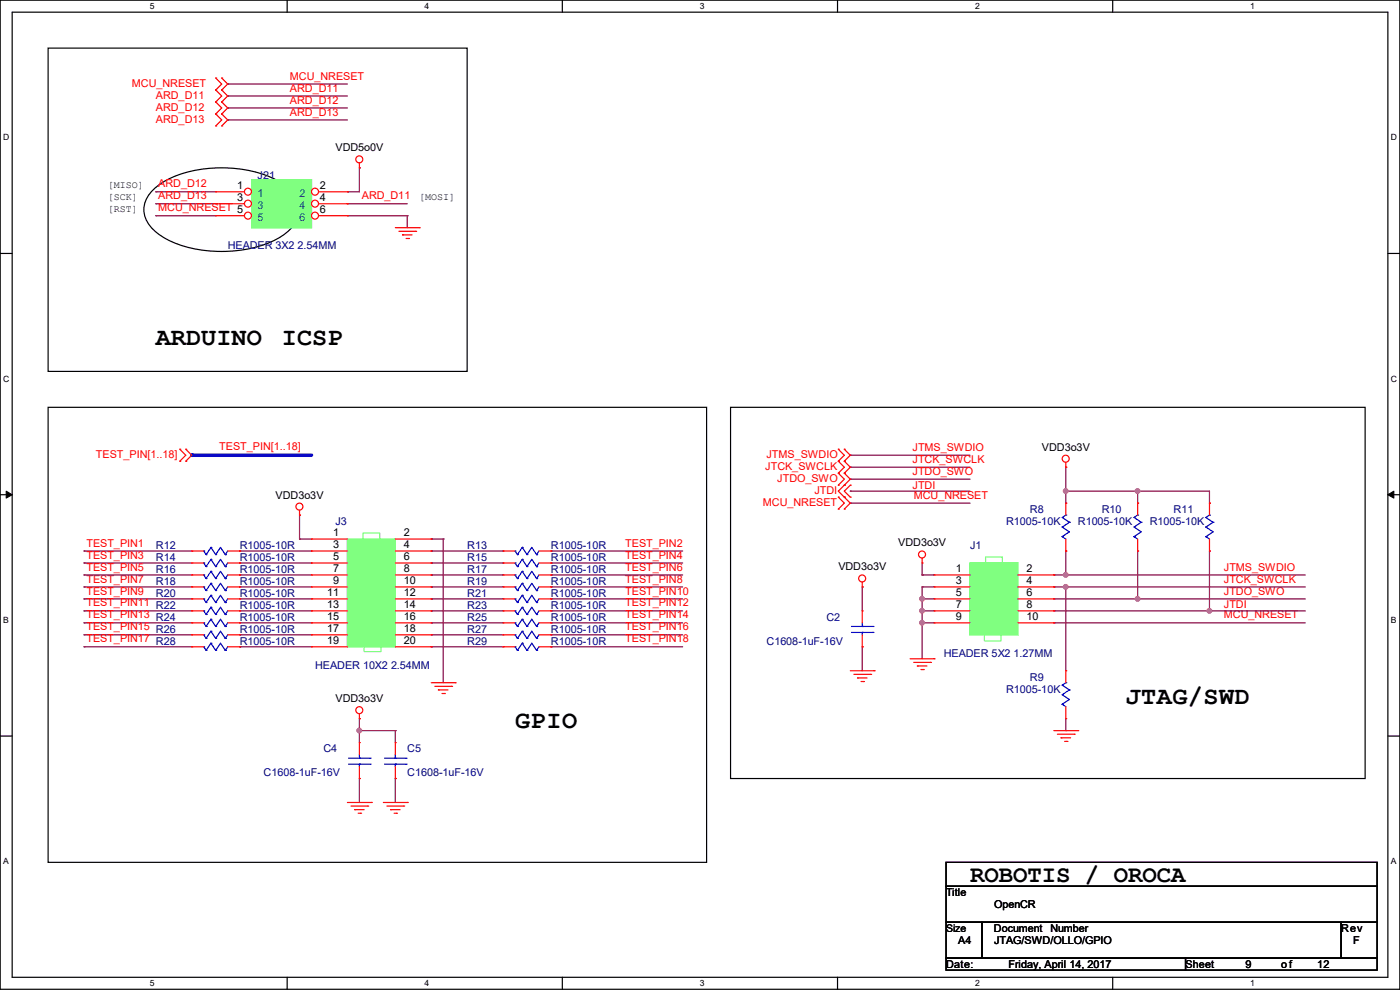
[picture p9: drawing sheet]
<svg xmlns="http://www.w3.org/2000/svg" width="297mm" height="210mm" viewBox="0 0 297 210" stroke-linecap="round" stroke-linejoin="round" font-family="sans-serif">
<path d="M0 0h297v209.8h-297zM2.6 2.6h291.8v204.7h-291.8z" fill="none" stroke="#000" stroke-width=".25"/>
<g fill="#fff">
<path d="M31.7 .3h1v2h-1z"/>
<path d="M31.7 207.6h1v1.9h-1z"/>
</g>
<path d="M60.9 0v2.6M60.9 207.3v2.5" fill="none" stroke="#000" stroke-width=".25"/>
<g fill="#fff">
<path d="M90.1 .3h1v2h-1z"/>
<path d="M90.1 207.6h1v1.9h-1z"/>
</g>
<path d="M119.3 0v2.6M119.3 207.3v2.5" fill="none" stroke="#000" stroke-width=".25"/>
<g fill="#fff">
<path d="M148.5 .3h.9v2h-.9z"/>
<path d="M148.5 207.6h.9v1.9h-.9z"/>
</g>
<path d="M177.7 0v2.6M177.7 207.3v2.5" fill="none" stroke="#000" stroke-width=".25"/>
<g fill="#fff">
<path d="M206.8 .3h1v2h-1z"/>
<path d="M206.8 207.6h1v1.9h-1z"/>
</g>
<path d="M236.1 0v2.6M236.1 207.3v2.5" fill="none" stroke="#000" stroke-width=".25"/>
<g fill="#fff">
<path d="M265.2 .3h1v2h-1z"/>
<path d="M265.2 207.6h1v1.9h-1z"/>
<path d="M.7 28.2h1.2v1.9h-1.2z"/>
<path d="M295.1 28.2h1.2v1.9h-1.2z"/>
<path d="M.7 79.3h1.2v2h-1.2z"/>
<path d="M295.1 79.3h1.2v2h-1.2z"/>
</g>
<path d="M0 53.8h2.6M294.4 53.8h2.6" fill="none" stroke="#000" stroke-width=".25"/>
<g fill="#fff">
<path d="M.7 130.5h1.2v2h-1.2z"/>
<path d="M295.1 130.5h1.1v2h-1.1z"/>
</g>
<path d="M0 104.9h2.6M294.4 104.9h2.6" fill="none" stroke="#000" stroke-width=".25"/>
<path d="M1.3 104.2l1.3 .7-1.3 .8zM294.4 104.9l1.3-.7v1.5z" fill="#000" stroke="#000" stroke-width=".21"/>
<g fill="#fff">
<path d="M.7 181.7h1.2v2h-1.2z"/>
<path d="M295.1 181.7h1.1v2h-1.1z"/>
</g>
<path d="M10.2 10.2h88.9v68.6h-88.9zM32.8 40a21.8 21.8 0 0 1 14.2-4.4 21.8 21.8 0 0 1 14.2 4.4 5.6 5.6 0 0 1 0 8.9 21.8 21.8 0 0 1-14.2 4.4 21.8 21.8 0 0 1-14.2-4.4 5.6 5.6 0 0 1 0-8.9zM10.2 86.4h139.7v96.5h-139.7zM155 86.4h134.6v78.7h-134.6zM0 156.1h2.6M294.4 156.1h2.6" fill="none" stroke="#000" stroke-width=".25"/>
<path d="M40.7 96.6h25.4" fill="none" stroke="#00f" stroke-width=".76"/>
<circle cx="40.7" cy="96.6" r=".38" fill="#00f"/>
<g fill="none" stroke="#800040" stroke-width=".25">
<path d="M48.3 17.8h.1M48.3 17.8h25.4M48.3 20.4h.1M48.3 22.9h.1M48.3 25.4h.1M48.3 20.4h25.4M48.3 22.9h25.4M48.3 25.4h25.4M76.2 35.6h.1M76.2 35.6v5.1h-2.5M33.1 40.7h.1M33.1 43.2h.1"/>
<path d="M33.1 45.8h.1M33.1 40.7h12.7M33.1 43.2h12.7M33.1 45.8h12.7M73.7 43.2h.1M73.7 45.8h.1M73.7 40.7h.1M73.7 43.2h12.7M73.7 45.8h12.7M86.4 45.8h.1M86.4 45.8v2.5M180.4 96.6h.1"/>
<path d="M180.4 99.1h.1M180.4 96.6h25.4M180.4 99.1h25.4M226.1 99.1h.1M226.1 99.1v7.6M17.8 116.9h.1M17.8 119.4h.1M17.8 116.9h22.9M17.8 119.4h22.9M50.8 116.9h.1M50.8 119.4h.1M50.8 116.9h15.3"/>
<path d="M50.8 119.4h15.3M63.5 114.3h.1M63.5 109.3h.1M63.5 114.3h2.6M63.5 109.3v5M91.5 116.9h.1M91.5 119.4h.1M91.5 114.3h.1M91.5 114.3h2.5M91.5 116.9h15.2M91.5 119.4h15.2M94 114.3h.1"/>
<path d="M94 114.3v30.5M116.9 116.9h.1M116.9 119.4h.1M116.9 116.9h27.9M116.9 119.4h27.9M180.4 101.6h.1M180.4 104.2h.1M180.4 106.7h.1M180.4 104.2h25.4M180.4 101.6h25.4M180.4 106.7h25.4M195.6 119.4v2.6"/>
<path d="M226.1 116.9h.1M226.1 104.2h.1M226.1 106.7h.1M226.1 116.9v5.1M226.1 104.2h30.5v2.5M241.3 116.9h.1M241.3 106.7h.1M241.3 104.2h.1M241.3 104.2v2.5M241.3 116.9v10.1M256.6 116.9h.1M256.6 106.7h.1"/>
<path d="M256.6 116.9v12.7M17.8 124.5h.1M17.8 127h.1M17.8 129.6h.1M17.8 122h.1M17.8 132.1h.1M17.8 134.7h.1M17.8 137.2h.1M17.8 124.5h22.9M17.8 127h22.9M17.8 132.1h22.9M17.8 129.6h22.9"/>
<path d="M17.8 122h22.9M17.8 134.7h22.9M17.8 137.2h22.9M50.8 124.5h.1M50.8 127h.1M50.8 129.6h.1M50.8 122h.1M50.8 132.1h.1M50.8 134.7h.1M50.8 137.2h.1M50.8 124.5h15.3M50.8 127h15.3"/>
<path d="M50.8 132.1h15.3M50.8 129.6h15.3M50.8 122h15.3M50.8 134.7h15.3M50.8 137.2h15.3M91.5 124.5h.1M91.5 127h.1M91.5 129.6h.1M91.5 122h.1M91.5 132.1h.1M91.5 134.7h.1M91.5 137.2h.1"/>
<path d="M91.5 124.5h15.2M91.5 127h15.2M91.5 132.1h15.2M91.5 129.6h15.2M91.5 122h15.2M91.5 134.7h15.2M91.5 137.2h15.2M116.9 124.5h.1M116.9 127h.1M116.9 129.6h.1M116.9 122h.1M116.9 132.1h.1"/>
<path d="M116.9 134.7h.1M116.9 137.2h.1M116.9 124.5h27.9M116.9 127h27.9M116.9 132.1h27.9M116.9 129.6h27.9M116.9 122h27.9M116.9 134.7h27.9M116.9 137.2h27.9M182.9 124.5h.1M182.9 137.2h.1M182.9 124.5v5.1"/>
<path d="M182.9 137.2v5.1M195.6 124.5h.1M195.6 127h.1M195.6 129.6h.1M195.6 132.1h.1M195.6 122h.1M195.6 124.5h2.6M195.6 124.5v15.2M195.6 127h2.6M195.6 132.1h2.6M195.6 129.6h2.6M195.6 122h2.6"/>
<path d="M223.6 132.1h.1M223.6 122h.1M223.6 124.5h.1M223.6 127h.1M223.6 129.6h.1M223.6 124.5h53.3M223.6 127h53.3M223.6 132.1h53.3M223.6 129.6h53.3M223.6 122h53.3M226.1 122h.1M226.1 124.5h.1"/>
<path d="M226.1 124.5v17.8M241.3 127h.1M256.6 129.6h.1M76.2 155h.1M76.2 152.4h.1M76.2 152.4v5.1M76.2 155h7.7M83.9 155h.1M83.9 155v2.5M226.1 155h.1M226.1 152.4v2.6M76.2 165.1h.1"/>
<path d="M76.2 165.1v5.1M83.9 165.1h.1M83.9 165.1v5.1"/>
</g>
<g fill="#f0f" stroke="#f0f" stroke-width=".25">
<circle cx="76.2" cy="155" r=".49"/>
<circle cx="195.6" cy="127" r=".49"/>
<circle cx="195.6" cy="132.1" r=".49"/>
<circle cx="195.6" cy="129.6" r=".49"/>
<circle cx="226.1" cy="121.9" r=".49"/>
<circle cx="226.1" cy="124.5" r=".49"/>
<circle cx="241.3" cy="127" r=".49"/>
<circle cx="256.6" cy="129.6" r=".49"/>
<circle cx="226.1" cy="104.2" r=".49"/>
<circle cx="241.3" cy="104.2" r=".49"/>
</g>
<g fill="none" stroke="#f00" stroke-width=".25">
<path d="M45.8 19.1h.1M45.8 16.6h.1M45.8 16.6l1.2 1.2-1.2 1.3M45.8 19.1l1.2 1.3-1.2 1.2M47 16.6h.1M47 19.1h.1M47 16.6l1.3 1.2-1.3 1.3M47 19.1l1.3 1.3-1.3 1.2M45.8 21.6h.1M45.8 26.7h.1M45.8 24.2h.1M45.8 24.2l1.2 1.2-1.2 1.3"/>
<path d="M45.8 21.6l1.2 1.3-1.2 1.3M47 21.6h.1M47 24.2h.1M47 26.7h.1M47 24.2l1.3 1.2-1.3 1.3M47 21.6l1.3 1.3-1.3 1.3M76.2 35.6h.1M76.2 34.6v1M83.9 48.3h5M84.6 49.1h3.6M85.4 49.8h.1M85.4 49.8h2"/>
<path d="M86.1 50.6h.6M86.7 50.6h.1M88.2 49.1h.1M88.9 48.3h.1M38.1 95.3h.1M38.1 97.8h.1M38.1 95.3l1.3 1.3-1.3 1.2M39.4 97.8h.1M39.4 95.3h.1M39.4 95.3l1.3 1.3-1.3 1.2M177.8 97.8h.1M177.8 95.3h.1"/>
<path d="M177.8 95.3l1.3 1.3-1.3 1.2M177.8 97.8l1.3 1.3-1.3 1.3M179.1 95.3h.1M179.1 97.8h.1M179.1 95.3l1.3 1.3-1.3 1.2M179.1 97.8l1.3 1.3-1.3 1.3M226.1 99.1h.1M226.1 98.1v1M63.5 109.3h.1M63.5 108.2v1.1M177.8 100.4h.1M177.8 102.9h.1"/>
<path d="M177.8 108h.1M177.8 105.5h.1M177.8 100.4l1.3 1.2-1.3 1.3M177.8 105.5l1.3 1.2-1.3 1.3M179.1 102.9h.1M179.1 105.5h.1M179.1 100.4h.1M179.1 108h.1M179.1 100.4l1.3 1.2-2.6 2.6 2.6 2.5-1.3 1.3M180.4 102.9h.1M180.4 105.5h.1M180.4 102.9l-1.3 1.3 1.3 1.3"/>
<path d="M195.6 119.4h.1M195.6 118.4v1M40.7 122h.1M40.7 122h2.5M48.3 122h2.5M50.8 122h.1M106.7 132.1h.1M106.7 132.1h2.6M114.3 132.1h2.6M116.9 132.1h.1M182.9 124.5h.1M182.9 123.5v1"/>
<path d="M193.1 139.7h5.1M198.2 139.7h.1M198.2 122h.1M198.2 124.5h.1M198.2 127h.1M198.2 129.6h.1M198.2 132.1h.1M198.2 122h7.6M198.2 124.5h7.6M198.2 127h7.6M198.2 129.6h7.6M198.2 132.1h7.6"/>
<path d="M215.9 122h7.7M215.9 124.5h7.7M215.9 127h7.7M215.9 129.6h7.7M215.9 132.1h7.7M223.6 122h.1M223.6 124.5h.1M223.6 127h.1M223.6 129.6h.1M223.6 132.1h.1M76.2 152.4h.1M76.2 151.4v1"/>
<path d="M91.5 144.8h5.1M92.2 145.6h3.6M93 146.3h.1M93 146.3h2M93.8 147.1h.5M94.3 147.1h.1M95.8 145.6h.1M96.6 144.8h.1M180.4 142.3h5.1M181.1 143h3.6M181.9 143.8h.1M181.9 143.8h2"/>
<path d="M182.7 144.6h.5M183.2 144.6h.1M184.7 143h.1M185.5 142.3h.1M193.8 140.5h3.6M194.6 141.3h.1M194.6 141.3h2M195.4 142h.5M195.9 142h.1M197.4 140.5h.1M223.6 155h5M224.3 155.7h3.6"/>
<path d="M225.1 156.5h.1M225.1 156.5h2M225.8 157.3h.6M226.4 157.3h.1M227.9 155.7h.1M228.6 155h.1M73.7 170.2h5.1M74.5 171h3.5M75.2 171.7h.1M75.2 171.7h2.1M76 172.5h.5M76.5 172.5h.1"/>
<path d="M78 171h.1M78.8 170.2h.1M81.3 170.2h5.1M82.1 171h3.5M82.8 171.7h.1M82.8 171.7h2.1M83.6 172.5h.5M84.1 172.5h.1M85.6 171h.1M86.4 170.2h.1"/>
<circle cx="76.2" cy="33.8" r=".74"/>
<circle cx="226.1" cy="97.3" r=".74"/>
<circle cx="63.5" cy="107.5" r=".74"/>
<circle cx="195.6" cy="117.6" r=".74"/>
<circle cx="182.9" cy="122.7" r=".74"/>
<circle cx="76.2" cy="150.6" r=".74"/>
</g>
<path d="M200.7 182.9h91.4v5.1h-91.4zM200.7 188h91.4v7.6h-91.4zM200.7 195.6h7.6v7.6h-7.6zM208.3 195.6h76.2v7.6h-76.2zM284.5 195.6h7.6v7.6h-7.6zM200.7 203.2h50.8v2.6h-50.8zM251.5 203.2h40.6v2.6h-40.6z" fill="none" stroke="#000" stroke-width=".25"/>
<path d="M53.4 38.1h12.7v10.2h-12.7zM205.8 119.4h10.1v15.3h-10.1zM209.1 119.4v-1.2h3.5v1.2M208.8 134.7v1.2h3.6v-1.2" fill="none" stroke="#80ff80" stroke-width=".25"/>
<g fill="#80ff80" stroke="#80ff80" stroke-width=".25">
<path d="M205.8 119.4h10.1v15.3h-10.1z" fill-rule="evenodd"/>
<path d="M53.4 38.1h12.7v10.2h-12.7z" fill-rule="evenodd"/>
</g>
<g fill="none" stroke="#00f" stroke-width=".25">
<path d="M43.2 122h.1M43.2 122l.5 .7M43.7 122.7h.1M44.7 121.2h.1M44.7 121.2l1.1 1.5M44.7 121.2l-1 1.5M45.8 122.7h.1M45.8 122.7l1-1.5 1 1.5M47.8 122.7h.1M48.3 122l-.5 .7M109.3 132.1h.1M109.3 132.1l.5 .8"/>
<path d="M109.8 132.9h.1M110.8 131.4h.1M110.8 131.4l1 1.5M110.8 131.4l-1 1.5M111.8 132.9h.1M111.8 132.9l1-1.5 1 1.5M113.8 132.9h.1M114.3 132.1l-.5 .8"/>
</g>
<circle cx="52.6" cy="45.7" r=".74" fill="#fff" stroke="#f00" stroke-width=".25"/>
<path d="M45.8 45.8h.1M45.8 45.8h6.1" fill="none" stroke="#f00" stroke-width=".25"/>
<circle cx="66.8" cy="43.2" r=".74" fill="#fff" stroke="#f00" stroke-width=".25"/>
<path d="M67.6 43.2h6.1M73.7 43.2h.1" fill="none" stroke="#f00" stroke-width=".25"/>
<circle cx="52.6" cy="43.2" r=".74" fill="#fff" stroke="#f00" stroke-width=".25"/>
<path d="M45.8 43.2h.1M45.8 43.2h6.1" fill="none" stroke="#f00" stroke-width=".25"/>
<circle cx="66.8" cy="40.7" r=".74" fill="#fff" stroke="#f00" stroke-width=".25"/>
<path d="M67.6 40.7h6.1M73.7 40.7h.1" fill="none" stroke="#f00" stroke-width=".25"/>
<circle cx="52.6" cy="40.7" r=".74" fill="#fff" stroke="#f00" stroke-width=".25"/>
<path d="M45.8 40.7h.1M45.8 40.7h6.1" fill="none" stroke="#f00" stroke-width=".25"/>
<circle cx="66.8" cy="45.7" r=".74" fill="#fff" stroke="#f00" stroke-width=".25"/>
<g fill="none" stroke="#f00" stroke-width=".25">
<path d="M67.6 45.8h6.1M73.7 45.8h.1M40.7 116.9h.1M40.7 119.4h.1M40.7 116.9h2.5M40.7 119.4h2.5M48.3 116.9h2.5M48.3 119.4h2.5M50.8 116.9h.1M50.8 119.4h.1M66.1 114.3h.1M66.1 116.9h.1"/>
<path d="M66.1 119.4h.1M66.1 116.9h7.6M66.1 114.3h7.6M66.1 119.4h7.6M83.9 116.9h7.6M83.9 114.3h7.6M83.9 119.4h7.6M91.5 114.3h.1M91.5 116.9h.1M91.5 119.4h.1M106.7 119.4h.1M106.7 116.9h.1"/>
<path d="M106.7 116.9h2.6M106.7 119.4h2.6M114.3 116.9h2.6M114.3 119.4h2.6M116.9 119.4h.1M116.9 116.9h.1M226.1 116.9h.1M226.1 106.7h.1M226.1 106.7v2.6M226.1 114.3v2.6M241.3 116.9h.1M241.3 106.7h.1"/>
<path d="M241.3 106.7v2.6M241.3 114.3v2.6M256.6 116.9h.1M256.6 106.7h.1M256.6 106.7v2.6M256.6 114.3v2.6M40.7 129.6h.1M40.7 137.2h.1M40.7 124.5h.1M40.7 132.1h.1M40.7 134.7h.1M40.7 127h.1"/>
<path d="M40.7 124.5h2.5M40.7 127h2.5M40.7 129.6h2.5M40.7 132.1h2.5M40.7 134.7h2.5M40.7 137.2h2.5M48.3 124.5h2.5M48.3 127h2.5M48.3 129.6h2.5M48.3 132.1h2.5M48.3 134.7h2.5M48.3 137.2h2.5"/>
<path d="M50.8 129.6h.1M50.8 137.2h.1M50.8 124.5h.1M50.8 132.1h.1M50.8 134.7h.1M50.8 127h.1M66.1 122h.1M66.1 124.5h.1M66.1 127h.1M66.1 129.6h.1M66.1 132.1h.1M66.1 134.7h.1"/>
<path d="M66.1 137.2h.1M66.1 122h7.6M66.1 124.5h7.6M66.1 127h7.6M66.1 129.6h7.6M66.1 132.1h7.6M66.1 134.7h7.6M66.1 137.2h7.6M83.9 122h7.6M83.9 124.5h7.6M83.9 127h7.6M83.9 129.6h7.6"/>
<path d="M83.9 132.1h7.6M83.9 134.7h7.6M83.9 137.2h7.6M91.5 122h.1M91.5 124.5h.1M91.5 127h.1M91.5 129.6h.1M91.5 132.1h.1M91.5 134.7h.1M91.5 137.2h.1M106.7 122h.1M106.7 127h.1"/>
<path d="M106.7 134.7h.1M106.7 129.6h.1M106.7 137.2h.1M106.7 124.5h.1M106.7 122h2.6M106.7 124.5h2.6M106.7 127h2.6M106.7 129.6h2.6M106.7 134.7h2.6M106.7 137.2h2.6M114.3 122h2.6M114.3 124.5h2.6"/>
<path d="M114.3 127h2.6M114.3 129.6h2.6M114.3 134.7h2.6M114.3 137.2h2.6M116.9 122h.1M116.9 127h.1M116.9 134.7h.1M116.9 129.6h.1M116.9 137.2h.1M116.9 124.5h.1M182.9 137.2h.1M182.9 129.6h.1"/>
<path d="M182.9 129.6v2.5M182.9 134.7v2.5M76.2 157.5h.1M76.2 157.5v2.6M83.9 157.5h.1M83.9 157.5v2.6M226.1 152.4h.1M226.1 142.3h.1M226.1 142.3v2.5M226.1 149.9v2.5M76.2 165.1h.1M76.2 162.6v2.5"/>
<path d="M83.9 165.1h.1M83.9 162.6v2.5"/>
</g>
<g fill="none" stroke="#00f" stroke-width=".25">
<path d="M43.2 116.9h.1M43.2 119.4h.1M43.2 116.9l.5 .7M43.2 119.4l.5 .8M43.7 117.6h.1M44.7 116.1h.1M44.7 118.7h.1M44.7 116.1l1.1 1.5M44.7 116.1l-1 1.5M44.7 118.7l1.1 1.5M44.7 118.7l-1 1.5M45.8 117.6h.1"/>
<path d="M45.8 117.6l1-1.5 1 1.5M47.8 117.6h.1M48.3 116.9l-.5 .7M48.3 119.4l-.5 .8M109.3 119.4h.1M109.3 116.9h.1M109.3 119.4l.5 .8M109.3 116.9l.5 .7M109.8 117.6h.1M110.8 118.7h.1M110.8 116.1h.1M110.8 118.7l1 1.5"/>
<path d="M110.8 118.7l-1 1.5M110.8 116.1l1 1.5M110.8 116.1l-1 1.5M111.8 117.6h.1M111.8 117.6l1-1.5 1 1.5M113.8 117.6h.1M114.3 119.4l-.5 .8M114.3 116.9l-.5 .7M225.3 113.8h.1M225.3 111.8h.1M225.3 109.8h.1M225.3 113.8l.8 .5"/>
<path d="M225.3 111.8l1.6 1-1.6 1M225.3 109.8l1.6 1M226.1 109.3h.1M226.1 109.3l-.8 .5M226.9 110.8h.1M226.9 110.8l-1.6 1M240.6 113.8h.1M240.6 111.8h.1M240.6 109.8h.1M240.6 113.8l.7 .5M240.6 111.8l1.5 1-1.5 1M240.6 109.8l1.5 1"/>
<path d="M241.3 109.3h.1M241.3 109.3l-.7 .5M242.1 110.8h.1M242.1 110.8l-1.5 1M255.8 113.8h.1M255.8 111.8h.1M255.8 109.8h.1M255.8 113.8l.8 .5M255.8 111.8l1.5 1-1.5 1M255.8 109.8l1.5 1M256.6 109.3h.1M256.6 109.3l-.8 .5"/>
<path d="M257.3 110.8h.1M257.3 110.8l-1.5 1M43.2 129.6h.1M43.2 137.2h.1M43.2 124.5h.1M43.2 132.1h.1M43.2 134.7h.1M43.2 127h.1M43.2 129.6l.5 .7M43.2 137.2l.5 .8M43.2 124.5l.5 .8M43.2 132.1l.5 .8"/>
<path d="M43.2 134.7l.5 .7M43.2 127l.5 .8M43.7 130.3h.1M43.7 138h.1M43.7 125.3h.1M43.7 120.2h.1M43.7 132.9h.1M43.7 135.4h.1M43.7 127.8h.1M44.7 128.8h.1M44.7 136.4h.1M44.7 123.7h.1"/>
<path d="M44.7 131.4h.1M44.7 133.9h.1M44.7 126.3h.1M44.7 128.8l1.1 1.5M44.7 128.8l-1 1.5M44.7 136.4l1.1 1.6M44.7 136.4l-1 1.6M44.7 123.7l1.1 1.6M44.7 123.7l-1 1.6M44.7 131.4l1.1 1.5M44.7 131.4l-1 1.5M44.7 133.9l1.1 1.5"/>
<path d="M44.7 133.9l-1 1.5M44.7 126.3l1.1 1.5M44.7 126.3l-1 1.5M45.8 130.3h.1M45.8 138h.1M45.8 125.3h.1M45.8 120.2h.1M45.8 132.9h.1M45.8 135.4h.1M45.8 127.8h.1M45.8 130.3l1-1.5 1 1.5M45.8 138l1-1.6 1 1.6"/>
<path d="M45.8 125.3l1-1.6 1 1.6M45.8 120.2l1-1.5 1 1.5M45.8 132.9l1-1.5 1 1.5M45.8 135.4l1-1.5 1 1.5M45.8 127.8l1-1.5 1 1.5M47.8 130.3h.1M47.8 138h.1M47.8 125.3h.1M47.8 120.2h.1M47.8 132.9h.1M47.8 135.4h.1M47.8 127.8h.1"/>
<path d="M48.3 129.6l-.5 .7M48.3 137.2l-.5 .8M48.3 124.5l-.5 .8M48.3 132.1l-.5 .8M48.3 134.7l-.5 .7M48.3 127l-.5 .8M109.3 122h.1M109.3 127h.1M109.3 134.7h.1M109.3 129.6h.1M109.3 137.2h.1M109.3 124.5h.1"/>
<path d="M109.3 122l.5 .7M109.3 127l.5 .8M109.3 134.7l.5 .7M109.3 129.6l.5 .7M109.3 137.2l.5 .8M109.3 124.5l.5 .8M109.8 122.7h.1M109.8 120.2h.1M109.8 127.8h.1M109.8 135.4h.1M109.8 130.3h.1M109.8 138h.1"/>
<path d="M109.8 125.3h.1M110.8 121.2h.1M110.8 126.3h.1M110.8 133.9h.1M110.8 128.8h.1M110.8 136.4h.1M110.8 123.7h.1M110.8 121.2l1 1.5M110.8 121.2l-1 1.5M110.8 126.3l1 1.5M110.8 126.3l-1 1.5M110.8 133.9l1 1.5"/>
<path d="M110.8 133.9l-1 1.5M110.8 128.8l1 1.5M110.8 128.8l-1 1.5M110.8 136.4l1 1.6M110.8 136.4l-1 1.6M110.8 123.7l1 1.6M110.8 123.7l-1 1.6M111.8 122.7h.1M111.8 120.2h.1M111.8 127.8h.1M111.8 135.4h.1M111.8 130.3h.1"/>
<path d="M111.8 138h.1M111.8 125.3h.1M111.8 122.7l1-1.5 1 1.5M111.8 120.2l1-1.5 1 1.5M111.8 127.8l1-1.5 1 1.5M111.8 135.4l1-1.5 1 1.5M111.8 130.3l1-1.5 1 1.5M111.8 138l1-1.6 1 1.6M111.8 125.3l1-1.6 1 1.6M113.8 122.7h.1M113.8 120.2h.1M113.8 127.8h.1"/>
<path d="M113.8 135.4h.1M113.8 130.3h.1M113.8 138h.1M113.8 125.3h.1M114.3 122l-.5 .7M114.3 127l-.5 .8M114.3 134.7l-.5 .7M114.3 129.6l-.5 .7M114.3 137.2l-.5 .8M114.3 124.5l-.5 .8M180.6 132.9h4.6M180.6 134.2h4.6"/>
<path d="M182.9 134.2h.1M182.9 132.9h.1M182.9 132.1v.8M182.9 134.2v.5M185.2 132.9h.1M185.2 134.2h.1M225.3 149.4h.1M225.3 147.4h.1M225.3 145.3h.1M225.3 149.4l.8 .5M225.3 147.4l1.6 1-1.6 1M225.3 145.3l1.6 1"/>
<path d="M226.1 144.8h.1M226.1 144.8l-.8 .5M226.9 146.3h.1M226.9 146.3l-1.6 1.1M74 160.8h4.5M74 162.1h4.5M76.2 162.1h.1M76.2 160.8h.1M76.2 160.1v.7M76.2 162.1v.5M78.5 160.8h.1M78.5 162.1h.1"/>
<path d="M81.6 160.8h4.5M81.6 162.1h4.5M83.9 162.1h.1M83.9 160.8h.1M83.9 160.1v.7M83.9 162.1v.5M86.1 160.8h.1M86.1 162.1h.1"/>
</g>
<path d="M73.7 114.3h10.2v22.9h-10.2zM77 114.3v-1.2h3.6v1.2M77.3 136.9v1.3h3.5v-1.3" fill="none" stroke="#80ff80" stroke-width=".25"/>
<path d="M73.7 114.3h10.2v22.9h-10.2z" fill-rule="evenodd" fill="#80ff80" stroke="#80ff80" stroke-width=".25"/>
<g fill="#f0f" stroke="#f0f" stroke-width=".25">
<circle cx="76.2" cy="155" r=".49"/>
<circle cx="195.6" cy="127" r=".49"/>
<circle cx="195.6" cy="132.1" r=".49"/>
<circle cx="195.6" cy="129.6" r=".49"/>
<circle cx="226.1" cy="121.9" r=".49"/>
<circle cx="226.1" cy="124.5" r=".49"/>
<circle cx="241.3" cy="127" r=".49"/>
<circle cx="256.6" cy="129.6" r=".49"/>
<circle cx="226.1" cy="104.2" r=".49"/>
<circle cx="241.3" cy="104.2" r=".49"/>
</g>
<g font-size="5.3">
<text x="33.1" y="73.1">ARDUINO</text>
<text x="59.8" y="73.1">ICSP</text>
<text x="238.8" y="149.3">JTAG/SWD</text>
<text x="109.3" y="154.4">GPIO</text>
</g>
<text font-size="5.1" x="205.8" y="187.2">ROBOTIS / OROCA</text>
<g font-size="2.3" fill="#f00">
<text x="61.5" y="16.9">MCU_NRESET</text>
<text x="28" y="18.4">MCU_NRESET</text>
<text x="33.1" y="20.9">ARD_D11</text>
<text x="33.1" y="23.5">ARD_D12</text>
<text x="61.5" y="19.4">ARD_D11</text>
<text x="61.5" y="22">ARD_D12</text>
<text x="33.1" y="26">ARD_D13</text>
<text x="61.5" y="24.5">ARD_D13</text>
<text x="33.6" y="39.8">ARD_D12</text>
<text x="33.6" y="42.3">ARD_D13</text>
<text x="33.6" y="44.8">MCU_NRESET 5</text>
<text x="76.8" y="42.3">ARD_D11</text>
<text x="46.5" y="95.4">TEST_PIN[1..18]</text>
<text x="193.6" y="95.6">JTMS_SWDIO</text>
<text x="20.4" y="97.1">TEST_PIN[1..18]</text>
<text x="162.4" y="99.7">JTCK_SWCLK</text>
<text x="162.6" y="97.1">JTMS_SWDIO</text>
<text x="193.6" y="98.2">JTCK_SWCLK</text>
<text x="193.6" y="100.7">JTDO_SWO</text>
<text x="161.8" y="107.3">MCU_NRESET</text>
<text x="164.9" y="102.2">JTDO_SWO</text>
<text x="172.8" y="104.7">JTDI</text>
<text x="193.6" y="103.7">JTDI</text>
<text x="193.9" y="105.8">MCU_NRESET</text>
<text x="18.3" y="116">TEST_PIN1</text>
<text x="18.3" y="118.5">TEST_PIN3</text>
<text x="132.6" y="116">TEST_PIN2</text>
<text x="132.6" y="118.5">TEST_PIN4</text>
<text x="18.3" y="123.6">TEST_PIN7</text>
<text x="18.3" y="121">TEST_PIN5</text>
<text x="132.6" y="123.6">TEST_PIN8</text>
<text x="132.6" y="121">TEST_PIN6</text>
<text x="259.6" y="121">JTMS_SWDIO</text>
<text x="259.6" y="123.6">JTCK_SWCLK</text>
<text x="18.3" y="126.1">TEST_PIN9</text>
<text x="18.3" y="128.7">TEST_PIN11 R22</text>
<text x="18.3" y="131.2">TEST_PIN13 R24</text>
<text x="132.6" y="126.1">TEST_PIN10</text>
<text x="132.6" y="128.7">TEST_PIN12</text>
<text x="132.6" y="131.2">TEST_PIN14</text>
<text x="259.6" y="131.2">MCU_NRESET</text>
<text x="259.6" y="126.1">JTDO_SWO</text>
<text x="259.6" y="129.1">JTDI</text>
<text x="18.3" y="133.7">TEST_PIN15 R26</text>
<text x="18.3" y="136.3">TEST_PIN17 R28</text>
<text x="132.6" y="133.7">TEST_PIN16</text>
<text x="132.6" y="136.3">TEST_PIN18</text>
</g>
<g font-size="2.3">
<text x="71.2" y="32.1">VDD5o0V</text>
<text x="50.3" y="40.1">1</text>
<text x="67.9" y="40.1">2</text>
<text x="50.3" y="42.7">3</text>
<text x="67.9" y="42.7">4</text>
<text x="67.9" y="45.2">6</text>
<text x="221" y="95.6">VDD3o3V</text>
<text x="58.5" y="105.7">VDD3o3V</text>
<text x="70.7" y="113.8">1</text>
<text x="85.6" y="113.8">2</text>
<text x="70.7" y="116.3">3</text>
<text x="70.7" y="118.9">5</text>
<text x="85.6" y="116.3">4</text>
<text x="85.6" y="118.9">6</text>
<text x="190.6" y="115.9">VDD3o3V</text>
<text x="70.7" y="121.4">7</text>
<text x="70.7" y="124">9</text>
<text x="85.6" y="121.4">8</text>
<text x="85.6" y="124">10</text>
<text x="177.9" y="121">VDD3o3V</text>
<text x="202.7" y="121.4">1</text>
<text x="202.7" y="124">3</text>
<text x="217.7" y="121.4">2</text>
<text x="217.7" y="124">4</text>
<text x="69.4" y="126.5">11</text>
<text x="69.4" y="129">13</text>
<text x="69.4" y="131.6">15</text>
<text x="85.6" y="126.5">12</text>
<text x="85.6" y="129">14</text>
<text x="85.6" y="131.6">16</text>
<text x="202.7" y="126.5">5</text>
<text x="202.7" y="129">7</text>
<text x="202.7" y="131.6">9</text>
<text x="217.7" y="126.5">6</text>
<text x="217.7" y="129">8</text>
<text x="217.7" y="131.6">10</text>
<text x="69.4" y="134.1">17</text>
<text x="69.4" y="136.7">19</text>
<text x="85.6" y="134.1">18</text>
<text x="85.6" y="136.7">20</text>
<text x="71.2" y="148.9">VDD3o3V</text>
<text x="200.7" y="190.1">Title</text>
<text x="210.9" y="197.7">Document</text>
<text x="210.9" y="192.6">OpenCR</text>
<text x="222.8" y="197.7">Number</text>
<text x="284.5" y="197.7">Rev</text>
<text x="203.3" y="200.2">A4</text>
<text x="210.9" y="200.2">JTAG/SWD/OLLO/GPIO</text>
<text x="287.1" y="200.2">F</text>
<text x="200.7" y="205.3">Date:</text>
<text x="213.9" y="205.3">Friday, April 14, 2017</text>
<text x="251.5" y="205.3">Sheet</text>
<text x="264.2" y="205.3">9</text>
<text x="271.8" y="205.3">of</text>
<text x="279.5" y="205.3">12</text>
</g>
<g font-size="2.3" fill="#000080">
<text x="54.7" y="37.9">J21</text>
<text x="48.3" y="52.9">HEADER 3X2 2.54MM</text>
<text x="71.2" y="111.3">J3</text>
<text x="213.4" y="111.3">R1005-10K</text>
<text x="218.5" y="108.8">R8</text>
<text x="228.7" y="111.3">R1005-10K</text>
<text x="233.7" y="108.8">R10</text>
<text x="243.9" y="111.3">R1005-10K</text>
<text x="249" y="108.8">R11</text>
<text x="33.1" y="116.4">R12</text>
<text x="33.1" y="119">R14</text>
<text x="50.8" y="116.4">R1005-10R</text>
<text x="50.8" y="119">R1005-10R</text>
<text x="99.1" y="119">R15</text>
<text x="99.1" y="116.4">R13</text>
<text x="116.9" y="119">R1005-10R</text>
<text x="116.9" y="116.4">R1005-10R</text>
<text x="205.8" y="116.4">J1</text>
<text x="33.1" y="121.5">R16</text>
<text x="33.1" y="124">R18</text>
<text x="50.8" y="121.5">R1005-10R</text>
<text x="50.8" y="124">R1005-10R</text>
<text x="99.1" y="121.5">R17</text>
<text x="99.1" y="124">R19</text>
<text x="116.9" y="121.5">R1005-10R</text>
<text x="116.9" y="124">R1005-10R</text>
<text x="33.1" y="126.6">R20</text>
<text x="50.8" y="129.1">R1005-10R</text>
<text x="50.8" y="131.7">R1005-10R</text>
<text x="50.8" y="126.6">R1005-10R</text>
<text x="99.1" y="131.7">R25</text>
<text x="99.1" y="126.6">R21</text>
<text x="99.1" y="129.1">R23</text>
<text x="116.9" y="131.7">R1005-10R</text>
<text x="116.9" y="126.6">R1005-10R</text>
<text x="116.9" y="129.1">R1005-10R</text>
<text x="175.3" y="131.7">C2</text>
<text x="50.8" y="136.7">R1005-10R</text>
<text x="50.8" y="134.2">R1005-10R</text>
<text x="99.1" y="134.2">R27</text>
<text x="99.1" y="136.7">R29</text>
<text x="116.9" y="134.2">R1005-10R</text>
<text x="116.9" y="136.7">R1005-10R</text>
<text x="162.6" y="136.7">C1608-1uF-16V</text>
<text x="66.8" y="141.8">HEADER 10X2 2.54MM</text>
<text x="200.2" y="139.3">HEADER 5X2 1.27MM</text>
<text x="213.4" y="146.9">R1005-10K</text>
<text x="218.5" y="144.4">R9</text>
<text x="68.6" y="159.6">C4</text>
<text x="86.4" y="159.6">C5</text>
<text x="55.9" y="164.7">C1608-1uF-16V</text>
<text x="86.4" y="164.7">C1608-1uF-16V</text>
</g>
<g font-size="2.3" fill="#004080">
<text x="54.7" y="41.7">1</text>
<text x="63.5" y="41.7">2</text>
<text x="54.7" y="46.8">5</text>
<text x="54.7" y="44.3">3</text>
<text x="63.5" y="44.3">4</text>
<text x="63.5" y="46.8">6</text>
</g>
<text font-size="2.2" x="200.7" y="197.7">Size</text>
<g font-size="2.1">
<text x="22.9" y="39.8">[MISO]</text>
<text x="22.9" y="42.3">[SCK]</text>
<text x="22.9" y="44.9">[RST]</text>
<text x="88.9" y="42.3">[MOSI]</text>
</g>
<g font-size="1.8">
<text x="31.8" y="1.9">5</text>
<text x="90.1" y="1.9">4</text>
<text x="148.5" y="1.9">3</text>
<text x="206.8" y="1.9">2</text>
<text x="265.2" y="1.9">1</text>
<text x=".7" y="29.8">D</text>
<text x="295.1" y="29.8">D</text>
<text x=".7" y="80.9">C</text>
<text x="295.1" y="80.9">C</text>
<text x=".7" y="132.1">B</text>
<text x="295.1" y="132.1">B</text>
<text x=".7" y="183.3">A</text>
<text x="295.1" y="183.3">A</text>
<text x="31.8" y="209.2">5</text>
<text x="90.1" y="209.2">4</text>
<text x="148.5" y="209.2">3</text>
<text x="206.8" y="209.2">2</text>
<text x="265.2" y="209.2">1</text>
</g>
</svg>
